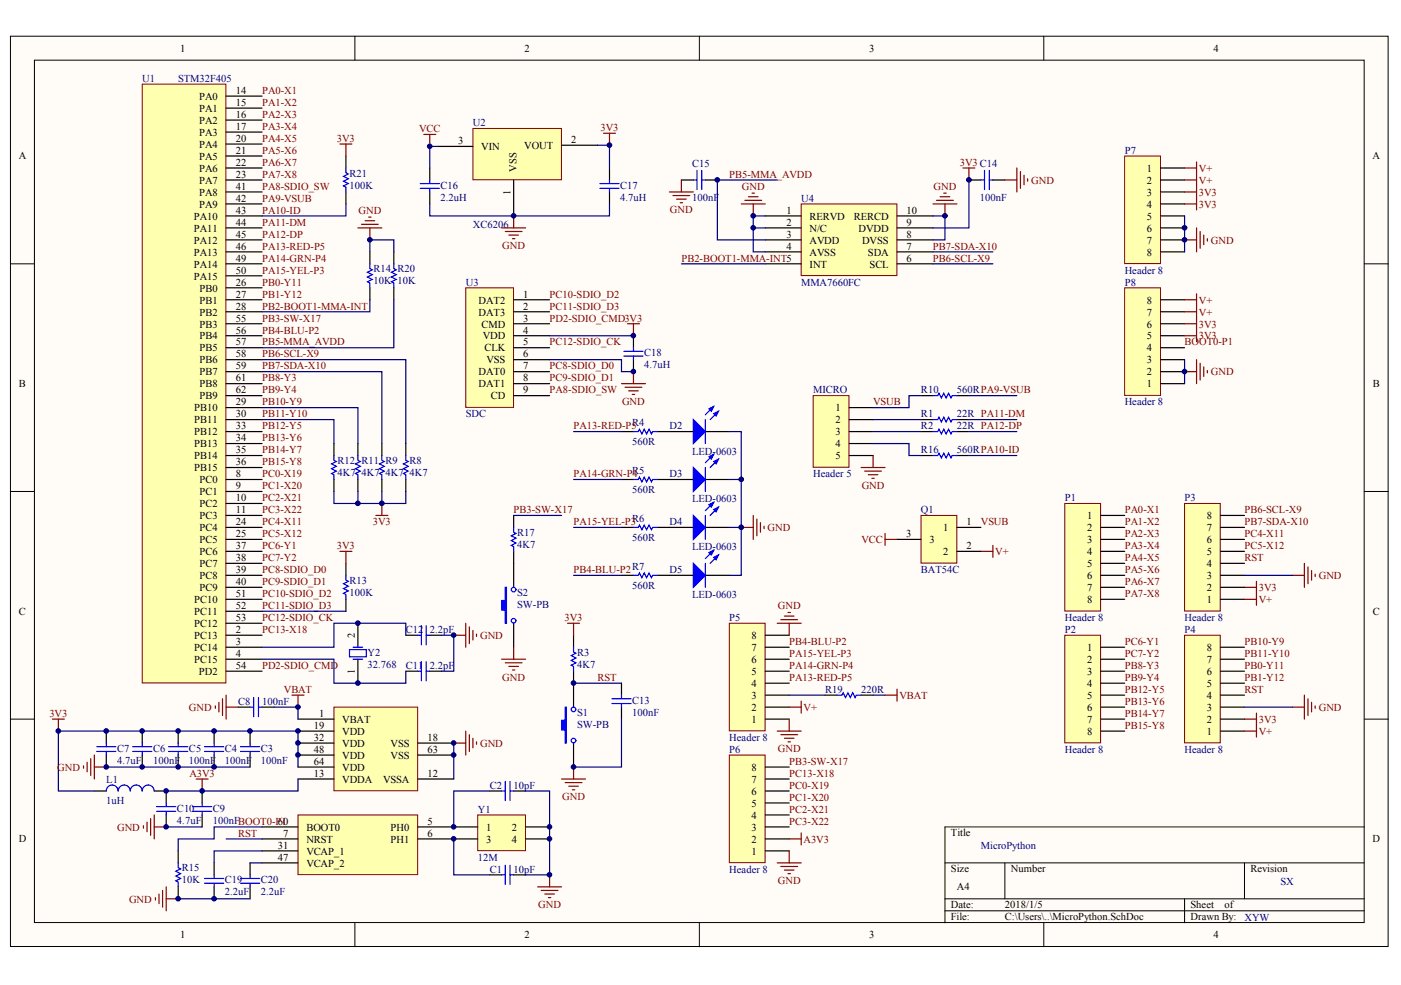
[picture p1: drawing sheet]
<svg xmlns="http://www.w3.org/2000/svg" width="289mm" height="203mm" viewBox="0 0 289 203" stroke-linecap="round" stroke-linejoin="round" font-family="sans-serif">
<g fill="#fffcf8" stroke="#000" stroke-width=".21">
<path d="M2.2 7.5h284.1v187.8h-284.1z"/>
<path d="M7.1 12.4h274.2v177.9h-274.2z"/>
</g>
<g fill="none" stroke="#000" stroke-width=".21">
<path d="M73.2 7.5v4.9M144.2 7.5v4.9M215.3 7.5v4.9M2.2 54.4h4.9M281.4 54.4h4.9M2.2 101.4h4.9M281.4 101.4h4.9M2.2 148.3h4.9M281.4 148.3h4.9M194.9 178h86.5M207.2 178v7.4M256.6 178v7.4"/>
<path d="M281.4 170.6h-86.5v19.8M73.2 190.4v4.9M144.2 190.4v4.9M194.9 185.4h86.5M194.9 187.9h86.5M215.3 190.4v4.9M244.3 185.4v5"/>
</g>
<path d="M29.3 17.4h17.3v123.5h-17.3z" fill="#ffffb0" stroke="#800000" stroke-width=".21"/>
<g fill="none" stroke="#000" stroke-width=".25">
<path d="M46.6 19.8h7.4M46.6 22.3h7.4M46.6 24.8h7.4M46.6 27.2h7.4M46.6 29.7h7.4M46.6 32.2h7.4M46.6 34.7h7.4M46.6 37.1h7.4M46.6 39.6h7.4M46.6 42.1h7.4M46.6 44.5h7.4M46.6 47h7.4"/>
<path d="M46.6 49.5h7.4M46.6 52h7.4M46.6 54.4h7.4M46.6 56.9h7.4M46.6 59.4h7.4M46.6 61.8h7.4M46.6 64.3h7.4M46.6 66.8h7.4M46.6 69.3h7.4M46.6 71.7h7.4M46.6 74.2h7.4M46.6 76.7h7.4"/>
<path d="M46.6 79.1h7.4M46.6 81.6h7.4M46.6 84.1h7.4M46.6 86.6h7.4M46.6 89h7.4M46.6 91.5h7.4M46.6 94h7.4M46.6 96.4h7.4M46.6 98.9h7.4M46.6 101.4h7.4M46.6 103.9h7.4M46.6 106.3h7.4"/>
<path d="M46.6 108.8h7.4M46.6 111.3h7.4M46.6 113.7h7.4M46.6 116.2h7.4M46.6 118.7h7.4M46.6 121.2h7.4M46.6 123.6h7.4M46.6 126.1h7.4M46.6 128.6h7.4M46.6 131h7.4M46.6 133.5h7.4M46.6 136h7.4"/>
<path d="M46.6 138.5h7.4"/>
</g>
<path d="M68.9 145.9h17.2v17.2h-17.2z" fill="#ffffb0" stroke="#800000" stroke-width=".21"/>
<path d="M61.5 148.3h7.4M61.5 150.8h7.4M61.5 153.3h7.4M61.5 155.8h7.4M61.5 158.2h7.4M86.2 153.3h7.4M86.2 155.8h7.4M61.5 160.7h7.4M86.2 160.7h7.4" fill="none" stroke="#000" stroke-width=".25"/>
<path d="M61.5 168.1h24.6v12.3h-24.6z" fill="#ffffb0" stroke="#800000" stroke-width=".21"/>
<g fill="none" stroke="#000" stroke-width=".25">
<path d="M71.3 32.2v2.5M71.3 39.6v2.5M88.6 34.7v2.4M88.6 39.6v2.5M125.7 34.7v2.4M125.7 39.6v2.5M140.5 37.1h2.5M145.5 37.1h2.4M199.8 37.1h2.5M204.8 37.1h2.4M76.3 52v2.4M76.3 59.4v2.4"/>
<path d="M81.2 52v2.4M81.2 59.4v2.4M130.6 69.3v2.4M130.6 74.2v2.5M68.9 91.5v2.5M68.9 98.9v2.5M73.8 91.5v2.5M73.8 98.9v2.5M78.7 91.5v2.5M78.7 98.9v2.5M83.7 91.5v2.5M83.7 98.9v2.5"/>
<path d="M128.2 89h2.4M128.2 98.9h2.4M135.6 89h2.4M135.6 98.9h2.4M189.9 86.6h2.5M189.9 89h2.5M189.9 81.6h2.5M189.9 94h2.5M197.3 86.6h2.5M197.3 89h2.5M197.3 81.6h2.5M197.3 94h2.5"/>
<path d="M71.3 116.2v2.5M105.9 106.3v2.5M105.9 113.7v7.5M128.2 108.8h2.4M128.2 118.7h2.4M135.6 108.8h2.4M135.6 118.7h2.4M71.3 123.6v2.5M73.8 128.6v4.9M73.8 136v4.9M83.7 138.5h2.5M83.7 131h2.5"/>
<path d="M88.6 138.5h2.5M88.6 131h2.5M105.9 128.6v4.9M118.3 131v2.5M118.3 138.5v7.4M21.9 150.8v2.5M21.9 155.8v2.4M29.3 150.8v2.5M29.3 155.8v2.4M36.7 150.8v2.5M36.7 155.8v2.4M44.2 150.8v2.5"/>
<path d="M44.2 155.8v2.4M49.1 145.9h2.5M51.6 150.8v2.5M51.6 155.8v2.4M54 145.9h2.5M118.3 153.3v4.9M128.2 140.9v2.5M128.2 145.9v2.4M170.2 143.4h2.4M177.6 143.4h2.5M19.5 163.2h2.4M31.8 163.2h2.5v2.5"/>
<path d="M34.3 168.1v2.5M36.7 175.5v2.5M41.7 163.2v2.5M41.7 168.1v2.5M44.2 178v2.5M51.6 178v2.5M54 170.6h7.5M54 173.1h7.5M54 175.5h7.5M54 178h7.5M86.2 170.6h7.4M86.2 173.1h7.4"/>
<path d="M101 163.2h2.5M105.9 163.2h2.5M36.7 183v2.4M44.2 183v2.4M51.6 183v2.4M101 180.5h2.5M105.9 180.5h2.5"/>
</g>
<g fill="none" stroke="#00f" stroke-width=".25">
<path d="M71.3 34.7v.9l.5 .3-1 .5 1 .5-1 .5 1 .5-1 .5 .5 .2v1M86.7 37.9h3.9M86.7 38.9h3.9M88.6 37.1v.8M88.6 38.9v.7M123.7 37.9h4M123.7 38.9h4M125.7 37.1v.8M125.7 38.9v.7M143 37.1h.7M143.7 35.2v3.9M144.7 37.1h.8"/>
<path d="M144.7 35.2v3.9M202.3 37.1h.7M203 35.2v3.9M204 35.2v3.9M204 37.1h.8M76.3 54.4v1l.5 .3-1 .5 1 .5-1 .4 1 .5-1 .5 .5 .3v1M81.2 54.4v1l.5 .3-1 .5 1 .5-1 .4 1 .5-1 .5 .5 .3v1M128.7 72.5h3.9M128.7 73.5h3.9M130.6 71.7v.8M130.6 73.5v.7M68.9 94v1l.5 .2-1 .5 1 .5-1 .5 1 .5-1 .5 .5 .2v1"/>
<path d="M73.8 94v1l.5 .2-1 .5 1 .5-1 .5 1 .5-1 .5 .5 .2v1M78.7 94v1l.5 .2-.9 .5 .9 .5-.9 .5 .9 .5-.9 .5 .4 .2v1M83.7 94v1l.5 .2-1 .5 1 .5-1 .5 1 .5-1 .5 .5 .2v1M130.6 89h1l.3-.5 .5 1 .5-1 .5 1 .4-1 .5 1 .3-.5h1M130.6 98.9h1l.3-.5 .5 1 .5-1 .5 1 .4-1 .5 1 .3-.5h1M192.4 86.6h1l.2-.5 .5 1 .5-1 .5 1 .5-1 .5 1 .3-.5h.9M192.4 89h1l.2-.5 .5 1 .5-1 .5 1 .5-1 .5 1 .3-.5h.9M192.4 81.6h1l.2-.5 .5 1 .5-1 .5 1 .5-1 .5 1 .3-.5h.9M192.4 94h1l.2-.5 .5 1 .5-1 .5 1 .5-1 .5 1 .3-.5h.9M71.3 118.7v1l.5 .2-1 .5 1 .5-1 .5 1 .5-1 .5 .5 .2v1M105.9 108.8v1l.5 .2-1 .5 1 .5-1 .5 1 .5-1 .5 .5 .3v.9M130.6 108.8h1l.3-.5 .5 1 .5-1 .5 1 .4-1 .5 1 .3-.5h1"/>
<path d="M130.6 118.7h1l.3-.5 .5 1 .5-1 .5 1 .4-1 .5 1 .3-.5h1M72.1 134h3.4v1.5h-3.4zM72.8 133.5h2M72.8 136h2M86.2 138.5h.7M86.2 131h.7M86.9 129.1v3.9M86.9 136.5v3.9M87.9 129.1v3.9M87.9 136.5v3.9M87.9 138.5h.7M87.9 131h.7"/>
<path d="M118.3 133.5v1l.5 .3-1 .4 1 .5-1 .5 1 .5-1 .5 .5 .3v1M19.9 154h4M19.9 155h4M21.9 153.3v.7M21.9 155v.8M27.4 154h3.9M27.4 155h3.9M29.3 153.3v.7M29.3 155v.8M34.8 154h3.9M34.8 155h3.9M36.7 153.3v.7"/>
<path d="M36.7 155v.8M42.2 154h3.9M42.2 155h3.9M44.2 153.3v.7M44.2 155v.8M49.6 154h3.9M49.6 155h3.9M51.6 153.3v.7M51.6 155v.8M51.6 145.9h.7M52.3 143.9v4M53.3 143.9v4"/>
<path d="M53.3 145.9h.7M126.2 144.1h3.9M126.2 145.1h3.9M128.2 143.4v.7M128.2 145.1v.8M172.6 143.4h1l.3-.5 .5 1 .5-1 .5 1 .5-1 .4 1 .3-.5h1M24.3 163.2a1.21 1.21 0 0 0-1.2-1.3 1.21 1.21 0 0 0-1.2 1.3M29.3 163.2a1.24 1.24 0 0 0-1.2-1.3 1.24 1.24 0 0 0-1.3 1.3 1.22 1.22 0 0 0-1.2-1.3 1.22 1.22 0 0 0-1.2 1.3M31.8 163.2a1.22 1.22 0 0 0-1.2-1.3 1.22 1.22 0 0 0-1.3 1.3M32.3 166.4h4M32.3 167.4h4M34.3 165.7v.7"/>
<path d="M34.3 167.4v.7M36.7 178v1l.5 .2-.9 .5 .9 .5-.9 .5 .9 .5-.9 .5 .4 .3v1M39.7 166.4h4M39.7 167.4h4M41.7 165.7v.7M41.7 167.4v.7M103.5 163.2h.7M104.2 161.2v4M104.2 178.5v4M105.2 161.2v4M105.2 178.5v4M105.2 163.2h.7"/>
<path d="M42.2 181.2h3.9M42.2 182.2h3.9M44.2 180.5v.7M44.2 182.2v.8M49.6 181.2h3.9M49.6 182.2h3.9M51.6 180.5v.7M51.6 182.2v.8M103.5 180.5h.7M105.2 180.5h.7"/>
<circle cx="105.9" cy="128.1" r=".48"/>
<circle cx="105.9" cy="121.6" r=".48"/>
<circle cx="118.3" cy="152.8" r=".48"/>
<circle cx="118.3" cy="146.3" r=".48"/>
</g>
<g fill="none" stroke="#800000" stroke-width=".25">
<path d="M70.1 29.7h2.5M71.3 29.7v2.5M124.5 27.5h2.4M125.7 27.5v2.5M198.6 34.7h2.5M199.8 34.7v2.4M73.8 47h4.9M74.5 46.3h3.5M75.3 45.5h2M76 44.8h.5M76.3 47v2.5M129.4 66.8h2.5"/>
<path d="M130.6 66.8v2.5M70.1 113.7h2.5M71.3 113.7v2.5M77.5 106.3h2.5M78.7 103.9v2.4M202.3 113.7h2.5M204.8 112.5v2.5M259.1 119.9v2.5M93.6 131h2.4M96 128.6v4.9M96.8 129.3v3.5M97.5 130.1v1.9"/>
<path d="M98.3 130.8v.5M117 128.6h2.5M118.3 128.6v2.4M256.6 121.2h2.5M10.8 148.3h2.5M12 148.3v2.5M17.2 158v.5M18 157.2v2M18.7 156.5v3.5M19.5 155.8v4.9M19.5 158.2h2.4M44.4 145.6v.5"/>
<path d="M45.1 144.9v2M45.9 144.1v3.5M46.6 143.4v4.9M46.6 145.9h2.5M60.2 143.4h2.5M61.5 143.4v2.5M93.6 153.3h2.4M96 150.8v5M96.8 151.6v3.4M97.5 152.3v2M98.3 153v.5M118.3 158.2v2.5"/>
<path d="M256.6 148.3h2.5M259.1 147.1v2.5M29.6 170.3v.5M30.3 169.6v2M31.1 168.9v3.4M31.8 168.1v5M31.8 170.6h2.5M40.5 160.7h2.4M41.7 160.7v2.5M115.8 160.7h5M116.6 161.4h3.4M117.3 162.2h2"/>
<path d="M118 162.9h.5M32.1 185.2v.5M32.8 184.4v2M33.5 183.7v3.5M34.3 183v4.9M34.3 185.4h2.4"/>
</g>
<g fill="none" stroke="#000080" stroke-width=".25">
<path d="M71.3 42.1v2.4h-17.3M76.3 52v-2.5h4.9v2.5M54 76.7h24.7v14.8M54 74.2h29.7v17.3M76.3 61.8v2.5h-22.3M81.2 61.8v9.9h-27.2M54 86.6h14.9v4.9M54 84.1h19.8v7.4M68.9 101.4v2.5h14.8v-2.5M73.8 101.4v2.5M78.7 101.4v2.5M54 136h14.9v4.9h14.8v-2.4"/>
<path d="M54 126.1h17.3M83.7 131v-2.4h-14.8v4.9h-14.9M91.1 131h2.5v7.5h-2.5M21.9 158.2h29.7M56.5 145.9h5v2.4M61.5 158.2v-7.4h-49.5v12.4h7.5M93.6 153.3v7.4M118.3 140.9h9.9M128.2 148.3v9.9h-9.9M34.3 170.6h7.4M46.6 173.1h7.4M51.6 178h2.4"/>
<path d="M54 175.5h-9.8v2.5M54 170.6h-9.8v2.5h-7.5v2.4M61.5 160.7v2.5h-27.2M36.7 185.4h14.9"/>
</g>
<g fill="#00f" stroke="#00f" stroke-width=".25">
<path d="M116.6 145.9h.2v7.4h-.2v-2.7h-.8v-2h.8z" fill-rule="evenodd"/>
<path d="M104.2 121.2h.2v7.4h-.2v-2.7h-.7v-2h.7z" fill-rule="evenodd"/>
</g>
<path d="M98.5 168.1h9.9v7.4h-9.9z" fill="#ffffb0" stroke="#800000" stroke-width=".21"/>
<path d="M93.6 170.6h4.9M93.6 173.1h4.9M108.4 170.6h4.9M108.4 173.1h4.9" fill="none" stroke="#000" stroke-width=".25"/>
<path d="M105.9 106.3h9.9M93.6 173.1v7.4h7.4M101 163.2h-7.4v7.4M108.4 163.2h4.9v17.3h-4.9" fill="none" stroke="#000080" stroke-width=".25"/>
<path d="M103.5 136h4.9M104.2 136.7h3.5M104.9 137.5h2M105.7 138.2h.5M105.9 133.5v2.5M110.9 183h4.9M111.6 183.7h3.5M112.4 184.4h1.9M113.1 185.2h.5M113.3 180.5v2.5" fill="none" stroke="#800000" stroke-width=".25"/>
<path d="M97.5 26.5h18.3v10.6h-18.3z" fill="#ffffb0" stroke="#800000" stroke-width=".21"/>
<path d="M90.1 30.2h7.4M105.9 37.1v7.4M115.8 30h7.4" fill="none" stroke="#000" stroke-width=".25"/>
<path d="M87.4 27.7h2.5M88.6 27.7v2.5M103.5 47h4.9M104.2 47.8h3.5M104.9 48.5h2M105.7 49.2h.5M105.9 44.5v2.5" fill="none" stroke="#800000" stroke-width=".25"/>
<path d="M90.1 30.2h-1.5v4.5M123.2 30h2.5v4.7M88.6 42.1v2.4h37.1v-2.4" fill="none" stroke="#000080" stroke-width=".25"/>
<path d="M96 59.4h9.9v24.6h-9.9z" fill="#ffffb0" stroke="#800000" stroke-width=".21"/>
<g fill="none" stroke="#000" stroke-width=".25">
<path d="M105.9 61.8h7.4M105.9 64.3h7.4M105.9 66.8h7.4M105.9 69.3h7.4M105.9 71.7h7.4M105.9 74.2h7.4M105.9 76.7h7.4M105.9 79.1h7.4M105.9 81.6h7.4M138 89h5M138 98.9h5M145.5 89h4.9"/>
<path d="M145.5 98.9h4.9M138 108.8h5M138 118.7h5M145.5 108.8h4.9M145.5 118.7h4.9"/>
</g>
<path d="M113.3 74.2h14.9v2.5h2.4M113.3 69.3h17.3M118.3 98.9h9.9M118.3 89h9.9M150.4 89h2.5v29.7h-2.5M150.4 98.9h2.5M118.3 108.8h9.9M118.3 118.7h9.9M150.4 108.8h2.5" fill="none" stroke="#000080" stroke-width=".25"/>
<path d="M128.2 79.1h4.9M128.9 79.9h3.5M130.6 76.7v2.4M129.6 80.6h2M130.4 81.4h.5" fill="none" stroke="#800000" stroke-width=".25"/>
<g fill="#00f" stroke="#00f" stroke-width=".25">
<path d="M143 86.6l2.5 2.4-2.5 2.5z"/>
<path d="M147.2 85.3l1-.5-.5 1z"/>
<path d="M146.2 84.3l1-.5-.5 1z"/>
<path d="M143 96.4l2.5 2.5-2.5 2.5z"/>
<path d="M147.2 95.2l1-.5-.5 1z"/>
<path d="M146.2 94.2l1-.5-.5 1z"/>
<path d="M143 106.3l2.5 2.5-2.5 2.5z"/>
<path d="M147.2 105.1l1-.5-.5 1z"/>
<path d="M146.2 104.1l1-.5-.5 1z"/>
<path d="M143 116.2l2.5 2.5-2.5 2.5z"/>
<path d="M147.2 115l1-.5-.5 1z"/>
<path d="M146.2 114l1-.5-.5 1z"/>
</g>
<path d="M145.5 86.6v4.9M145.5 96.4v5M147.2 83.8l-1.7 1.8M147.2 93.7l-1.7 1.8M148.2 84.8l-1.8 1.8M148.2 94.7l-1.8 1.7M145.5 106.3v5M145.5 116.2v5M147.2 103.6l-1.7 1.7M147.2 113.5l-1.7 1.7M148.2 104.6l-1.8 1.7M148.2 114.5l-1.8 1.7" fill="none" stroke="#00f" stroke-width=".25"/>
<path d="M165.2 42.1h19.8v14.8h-19.8z" fill="#ffffb0" stroke="#800000" stroke-width=".21"/>
<path d="M157.8 44.5h7.4M157.8 47h7.4M157.8 49.5h7.4M157.8 52h7.4M157.8 54.4h7.4M185 44.5h7.4M185 47h7.4M185 49.5h7.4M185 52h7.4M185 54.4h7.4" fill="none" stroke="#000" stroke-width=".25"/>
<path d="M160.3 37.1h-12.4v12.4h9.9M199.8 37.1v9.9h-7.4M140.5 54.4h17.3M155.3 47v5h2.5M157.8 44.5h-2.5v2.5h2.5M192.4 44.5h2.5v5h-2.5M192.4 54.4h12.4M192.4 52h12.4" fill="none" stroke="#000080" stroke-width=".25"/>
<g fill="none" stroke="#800000" stroke-width=".25">
<path d="M138 39.6h5M140.5 37.1v2.5M155.1 39.8h.5M194.6 39.8h.5M207.2 37.1h2.5M209.7 34.7v4.9M210.4 35.4v3.5M211.2 36.1v2M211.9 36.9v.5M138.8 40.3h3.4M139.5 41.1h2M140.3 41.8h.5"/>
<path d="M152.9 42.1h4.9M153.6 41.3h3.5M154.4 40.6h1.9M155.3 42.1v2.4M192.4 42.1h4.9M193.1 41.3h3.5M193.9 40.6h2M194.9 42.1v2.4"/>
</g>
<path d="M167.7 81.6h7.4v14.8h-7.4z" fill="#ffffb0" stroke="#800000" stroke-width=".21"/>
<path d="M175.1 84.1h5M175.1 86.6h5M175.1 89h5M175.1 91.5h5M175.1 94h5" fill="none" stroke="#000" stroke-width=".25"/>
<path d="M180.1 91.5h7.4v2.5h2.4M180.1 86.6h9.8M180.1 89h9.8M189.9 81.6h-2.4v2.5h-7.4M199.8 86.6h9.9M199.8 89h9.9M199.8 81.6h9.9M199.8 94h9.9" fill="none" stroke="#000080" stroke-width=".25"/>
<path d="M177.6 96.4h4.9M178.3 97.2h3.5M179.1 97.9h1.9M179.8 98.7h.5M180.1 94v2.4" fill="none" stroke="#800000" stroke-width=".25"/>
<path d="M189.9 106.3h7.4v9.9h-7.4z" fill="#ffffb0" stroke="#800000" stroke-width=".21"/>
<path d="M185 111.3h4.9M197.3 108.8h5M197.3 113.7h5" fill="none" stroke="#000" stroke-width=".25"/>
<path d="M182.5 110v2.5M182.5 111.3h2.5" fill="none" stroke="#800000" stroke-width=".25"/>
<path d="M219.6 103.9h7.4v22.2h-7.4z" fill="#ffffb0" stroke="#800000" stroke-width=".21"/>
<path d="M227 106.3h4.9M227 108.8h4.9M227 111.3h4.9M227 113.7h4.9M227 116.2h4.9M227 118.7h4.9M227 121.2h4.9M227 123.6h4.9" fill="none" stroke="#000" stroke-width=".25"/>
<path d="M219.6 131h7.4v22.2h-7.4z" fill="#ffffb0" stroke="#800000" stroke-width=".21"/>
<path d="M227 133.5h4.9M227 136h4.9M227 138.5h4.9M227 140.9h4.9M227 143.4h4.9M227 145.9h4.9M227 148.3h4.9M227 150.8h4.9" fill="none" stroke="#000" stroke-width=".25"/>
<path d="M244.3 103.9h7.4v22.2h-7.4z" fill="#ffffb0" stroke="#800000" stroke-width=".21"/>
<path d="M251.7 118.7h4.9M251.7 116.2h4.9M251.7 113.7h4.9M251.7 111.3h4.9M251.7 108.8h4.9M251.7 106.3h4.9M251.7 123.6h4.9M251.7 121.2h4.9" fill="none" stroke="#000" stroke-width=".25"/>
<path d="M244.3 131h7.4v22.2h-7.4z" fill="#ffffb0" stroke="#800000" stroke-width=".21"/>
<path d="M251.7 138.5h4.9M251.7 136h4.9M251.7 133.5h4.9M251.7 150.8h4.9M251.7 148.3h4.9M251.7 145.9h4.9M251.7 143.4h4.9M251.7 140.9h4.9" fill="none" stroke="#000" stroke-width=".25"/>
<path d="M150.4 128.6h7.4v22.2h-7.4z" fill="#ffffb0" stroke="#800000" stroke-width=".21"/>
<path d="M157.8 138.5h5M157.8 136h5M157.8 133.5h5M157.8 131h5M157.8 148.3h5M157.8 145.9h5M157.8 143.4h5M157.8 140.9h5" fill="none" stroke="#000" stroke-width=".25"/>
<path d="M150.4 155.8h7.4v22.2h-7.4z" fill="#ffffb0" stroke="#800000" stroke-width=".21"/>
<path d="M157.8 158.2h5M157.8 175.5h5M157.8 173.1h5M157.8 170.6h5M157.8 168.1h5M157.8 165.7h5M157.8 163.2h5M157.8 160.7h5" fill="none" stroke="#000" stroke-width=".25"/>
<path d="M231.9 32.2h7.4v22.2h-7.4z" fill="#ffffb0" stroke="#800000" stroke-width=".21"/>
<path d="M239.4 34.7h4.9M239.4 37.1h4.9M239.4 39.6h4.9M239.4 42.1h4.9M239.4 44.5h4.9M239.4 47h4.9M239.4 49.5h4.9M239.4 52h4.9" fill="none" stroke="#000" stroke-width=".25"/>
<path d="M231.9 59.4h7.4v22.2h-7.4z" fill="#ffffb0" stroke="#800000" stroke-width=".21"/>
<path d="M239.4 79.1h4.9M239.4 76.7h4.9M239.4 74.2h4.9M239.4 71.7h4.9M239.4 69.3h4.9M239.4 66.8h4.9M239.4 64.3h4.9M239.4 61.8h4.9" fill="none" stroke="#000" stroke-width=".25"/>
<g fill="none" stroke="#800000" stroke-width=".25">
<path d="M244.3 34.7h2.5M244.3 37.1h2.5M244.3 39.6h2.5M246.8 33.4v9.9M244.3 42.1h2.5M244.3 49.5h2.5M246.8 47v5M247.5 47.8v3.4M248.2 48.5v2M249 49.2v.5M244.3 61.8h2.5M244.3 64.3h2.5"/>
<path d="M244.3 66.8h2.5M244.3 69.3h2.5M244.3 76.7h2.5M246.8 60.6v9.9M246.8 74.2v4.9M247.5 74.9v3.5M248.2 75.7v2M249 76.4v.5M152.9 108.8h2.4M155.3 106.3v5M156.1 107.1v3.4M156.8 107.8v2"/>
<path d="M157.6 108.6v.5M266.5 118.7h2.5M269 116.2v5M269.7 117v3.4M270.5 117.7v2M271.2 118.4v.5M160.3 128.6h4.9M161 127.8h3.5M161.8 127.1h1.9M162.5 126.4h.5M162.8 128.6v2.4M256.6 123.6h2.5"/>
<path d="M259.1 122.4v2.5M160.3 150.8h4.9M161 151.6h3.5M161.8 152.3h1.9M162.5 153h.5M162.8 145.9h2.4M162.8 148.3v2.5M165.2 144.6v2.5M182.5 143.4h2.5M185 142.2v2.4M256.6 150.8h2.5M259.1 149.6v2.5"/>
<path d="M266.5 145.9h2.5M269 143.4v4.9M269.7 144.1v3.5M270.5 144.9v2M271.2 145.6v.5M160.3 178h4.9M161 178.7h3.5M161.8 179.5h1.9M162.8 173.1h2.4M162.8 175.5v2.5M165.2 171.8v2.5M162.5 180.2h.5"/>
</g>
<path d="M244.3 44.5v7.5M244.3 74.2v4.9M256.6 118.7h9.9M162.8 143.4h7.4M180.1 143.4h2.4M256.6 145.9h9.9" fill="none" stroke="#000080" stroke-width=".25"/>
<g fill="#000080" stroke="#000080" stroke-width=".21">
<circle cx="12" cy="150.8" r=".48"/>
<circle cx="21.9" cy="158.2" r=".48"/>
<circle cx="21.9" cy="150.8" r=".48"/>
<circle cx="29.3" cy="158.2" r=".47"/>
<circle cx="29.3" cy="150.8" r=".47"/>
<circle cx="34.3" cy="170.6" r=".47"/>
<circle cx="34.3" cy="163.2" r=".47"/>
<circle cx="36.7" cy="185.4" r=".48"/>
<circle cx="36.7" cy="158.2" r=".48"/>
<circle cx="36.7" cy="150.8" r=".48"/>
<circle cx="41.7" cy="163.2" r=".48"/>
<circle cx="44.2" cy="185.4" r=".48"/>
<circle cx="44.2" cy="158.2" r=".48"/>
<circle cx="44.2" cy="150.8" r=".48"/>
<circle cx="51.5" cy="150.8" r=".47"/>
<circle cx="61.4" cy="155.7" r=".47"/>
<circle cx="61.4" cy="153.3" r=".47"/>
<circle cx="61.4" cy="150.8" r=".47"/>
<circle cx="61.4" cy="145.9" r=".47"/>
<circle cx="73.8" cy="140.9" r=".48"/>
<circle cx="73.8" cy="128.6" r=".48"/>
<circle cx="73.8" cy="103.8" r=".48"/>
<circle cx="76.3" cy="49.5" r=".48"/>
<circle cx="78.7" cy="103.8" r=".48"/>
<circle cx="88.6" cy="30.2" r=".48"/>
<circle cx="93.5" cy="173" r=".47"/>
<circle cx="93.5" cy="170.6" r=".47"/>
<circle cx="93.5" cy="155.7" r=".47"/>
<circle cx="93.5" cy="153.3" r=".47"/>
<circle cx="93.5" cy="131" r=".47"/>
<circle cx="105.9" cy="44.5" r=".48"/>
<circle cx="113.3" cy="180.5" r=".47"/>
<circle cx="113.3" cy="173" r=".47"/>
<circle cx="113.3" cy="170.6" r=".47"/>
<circle cx="118.3" cy="158.2" r=".48"/>
<circle cx="118.3" cy="140.9" r=".48"/>
<circle cx="125.7" cy="29.9" r=".48"/>
<circle cx="130.6" cy="76.6" r=".47"/>
<circle cx="130.6" cy="69.2" r=".47"/>
<circle cx="147.9" cy="37.1" r=".48"/>
<circle cx="152.9" cy="108.8" r=".48"/>
<circle cx="152.9" cy="98.9" r=".48"/>
<circle cx="155.3" cy="47" r=".48"/>
<circle cx="155.3" cy="44.5" r=".48"/>
<circle cx="194.9" cy="44.5" r=".48"/>
<circle cx="199.8" cy="37.1" r=".48"/>
<circle cx="244.3" cy="76.6" r=".48"/>
<circle cx="244.3" cy="49.5" r=".48"/>
<circle cx="244.3" cy="47" r=".48"/>
</g>
<g font-size="2.2">
<text x="37.1" y="10.7">1</text>
<text x="108.2" y="10.7">2</text>
<text x="179.2" y="10.7">3</text>
<text x="250.2" y="10.7">4</text>
<text x="41" y="20.6">PA0</text>
<text x="41" y="23.1">PA1</text>
<text x="48.6" y="19.4">14</text>
<text x="48.6" y="21.8">15</text>
<text x="41" y="25.5">PA2</text>
<text x="41" y="28">PA3</text>
<text x="48.6" y="24.3">16</text>
<text x="48.6" y="26.8">17</text>
<text x="48.6" y="29.3">20</text>
<text x="94.5" y="29.7">3</text>
<text x="117.8" y="29.5">2</text>
<text x="3.9" y="32.9">A</text>
<text x="41" y="30.5">PA4</text>
<text x="41" y="33">PA5</text>
<text x="41" y="35.4">PA6</text>
<text x="48.6" y="31.7">21</text>
<text x="48.6" y="34.2">22</text>
<text x="99.3" y="31">VIN</text>
<text x="106.5" y="35.4" transform="rotate(-90 106.5 35.4)">VSS</text>
<text x="108.1" y="30.7">VOUT</text>
<text x="236.5" y="35.4">1</text>
<text x="283.1" y="32.9">A</text>
<text x="41" y="37.9">PA7</text>
<text x="41" y="40.4">PA8</text>
<text x="48.6" y="36.7">23</text>
<text x="48.6" y="39.1">41</text>
<text x="48.6" y="41.6">42</text>
<text x="105.3" y="40.2" transform="rotate(-90 105.3 40.2)">1</text>
<text x="236.5" y="37.9">2</text>
<text x="236.5" y="40.4">3</text>
<text x="40" y="45.3">PA10</text>
<text x="40" y="47.8">PA11</text>
<text x="41" y="42.8">PA9</text>
<text x="48.6" y="44.1">43</text>
<text x="48.6" y="46.6">44</text>
<text x="162.2" y="44.1">1</text>
<text x="162.2" y="46.6">2</text>
<text x="167" y="45.3">RERVD</text>
<text x="167" y="47.8">N/C</text>
<text x="176.1" y="45.3">RERCD</text>
<text x="177.1" y="47.8">DVDD</text>
<text x="187" y="46.6">9</text>
<text x="187" y="44.1">10</text>
<text x="236.5" y="42.8">4</text>
<text x="236.5" y="45.3">5</text>
<text x="236.5" y="47.8">6</text>
<text x="40" y="50.3">PA12</text>
<text x="40" y="52.7">PA13</text>
<text x="48.6" y="49">45</text>
<text x="48.6" y="51.5">46</text>
<text x="48.6" y="54">49</text>
<text x="162.2" y="49">3</text>
<text x="162.2" y="51.5">4</text>
<text x="167" y="50.3">AVDD</text>
<text x="167" y="52.7">AVSS</text>
<text x="177.8" y="50.3">DVSS</text>
<text x="179" y="52.7">SDA</text>
<text x="187" y="54">6</text>
<text x="187" y="51.5">7</text>
<text x="187" y="49">8</text>
<text x="236.5" y="50.3">7</text>
<text x="236.5" y="52.7">8</text>
<text x="40" y="55.2">PA14</text>
<text x="40" y="57.7">PA15</text>
<text x="48.6" y="56.4">50</text>
<text x="48.6" y="58.9">26</text>
<text x="167" y="55.2">INT</text>
<text x="179.3" y="55.2">SCL</text>
<text x="41.1" y="60.1">PB0</text>
<text x="41.1" y="62.6">PB1</text>
<text x="41.1" y="65.1">PB2</text>
<text x="48.6" y="61.4">27</text>
<text x="48.6" y="63.9">28</text>
<text x="98.7" y="62.6">DAT2</text>
<text x="98.7" y="65.1">DAT3</text>
<text x="107.9" y="61.4">1</text>
<text x="107.9" y="63.9">2</text>
<text x="236.5" y="65.1">7</text>
<text x="236.5" y="62.6">8</text>
<text x="41.1" y="67.6">PB3</text>
<text x="41.1" y="70">PB4</text>
<text x="48.6" y="66.3">55</text>
<text x="48.6" y="68.8">56</text>
<text x="48.6" y="71.3">57</text>
<text x="99.3" y="67.6">CMD</text>
<text x="99.6" y="70">VDD</text>
<text x="107.9" y="66.3">3</text>
<text x="107.9" y="68.8">4</text>
<text x="107.9" y="71.3">5</text>
<text x="236.5" y="70">5</text>
<text x="236.5" y="67.6">6</text>
<text x="41.1" y="72.5">PB5</text>
<text x="41.1" y="75">PB6</text>
<text x="41.1" y="77.5">PB7</text>
<text x="48.6" y="73.7">58</text>
<text x="48.6" y="76.2">59</text>
<text x="98.7" y="77.5">DAT0</text>
<text x="99.9" y="72.5">CLK</text>
<text x="100.3" y="75">VSS</text>
<text x="107.9" y="73.7">6</text>
<text x="107.9" y="76.2">7</text>
<text x="236.5" y="77.5">2</text>
<text x="236.5" y="75">3</text>
<text x="236.5" y="72.5">4</text>
<text x="3.9" y="79.8">B</text>
<text x="41.1" y="79.9">PB8</text>
<text x="41.1" y="82.4">PB9</text>
<text x="48.6" y="78.7">61</text>
<text x="48.6" y="81.2">62</text>
<text x="48.6" y="83.6">29</text>
<text x="98.7" y="79.9">DAT1</text>
<text x="101.2" y="82.4">CD</text>
<text x="107.9" y="78.7">8</text>
<text x="107.9" y="81.2">9</text>
<text x="236.5" y="79.9">1</text>
<text x="283.1" y="79.8">B</text>
<text x="40" y="84.9">PB10</text>
<text x="40" y="87.3">PB11</text>
<text x="40" y="89.8">PB12</text>
<text x="48.6" y="86.1">30</text>
<text x="48.6" y="88.6">33</text>
<text x="172.3" y="84.9">1</text>
<text x="172.3" y="87.3">2</text>
<text x="172.3" y="89.8">3</text>
<text x="40" y="92.3">PB13</text>
<text x="40" y="94.8">PB14</text>
<text x="48.6" y="91">34</text>
<text x="48.6" y="93.5">35</text>
<text x="48.6" y="96">36</text>
<text x="172.3" y="92.3">4</text>
<text x="172.3" y="94.8">5</text>
<text x="40" y="97.2">PB15</text>
<text x="41.1" y="99.7">PC0</text>
<text x="48.6" y="98.5">8</text>
<text x="48.6" y="100.9">9</text>
<text x="41.1" y="102.2">PC1</text>
<text x="41.1" y="104.6">PC2</text>
<text x="41.1" y="107.1">PC3</text>
<text x="48.6" y="103.4">10</text>
<text x="48.6" y="105.9">11</text>
<text x="224.2" y="107.1">1</text>
<text x="248.9" y="107.1">8</text>
<text x="41.1" y="109.6">PC4</text>
<text x="41.1" y="112.1">PC5</text>
<text x="48.6" y="108.3">24</text>
<text x="48.6" y="110.8">25</text>
<text x="48.6" y="113.3">37</text>
<text x="186.9" y="110.8">3</text>
<text x="191.7" y="112.1">3</text>
<text x="194.5" y="109.6">1</text>
<text x="199.3" y="108.3">1</text>
<text x="199.3" y="113.3">2</text>
<text x="224.2" y="109.6">2</text>
<text x="224.2" y="112.1">3</text>
<text x="248.9" y="112.1">6</text>
<text x="248.9" y="109.6">7</text>
<text x="41.1" y="114.5">PC6</text>
<text x="41.1" y="117">PC7</text>
<text x="41.1" y="119.5">PC8</text>
<text x="48.6" y="115.8">38</text>
<text x="48.6" y="118.2">39</text>
<text x="194.5" y="114.5">2</text>
<text x="224.2" y="114.5">4</text>
<text x="224.2" y="117">5</text>
<text x="224.2" y="119.5">6</text>
<text x="248.9" y="119.5">3</text>
<text x="248.9" y="117">4</text>
<text x="248.9" y="114.5">5</text>
<text x="40" y="124.4">PC10</text>
<text x="41.1" y="121.9">PC9</text>
<text x="48.6" y="120.7">40</text>
<text x="48.6" y="123.2">51</text>
<text x="48.6" y="125.6">52</text>
<text x="224.2" y="121.9">7</text>
<text x="224.2" y="124.4">8</text>
<text x="248.9" y="124.4">1</text>
<text x="248.9" y="121.9">2</text>
<text x="3.9" y="126.8">C</text>
<text x="40" y="126.9">PC11</text>
<text x="40" y="129.4">PC12</text>
<text x="40" y="131.8">PC13</text>
<text x="48.6" y="128.1">53</text>
<text x="48.6" y="130.6">2</text>
<text x="73.2" y="131.5" transform="rotate(-90 73.2 131.5)">2</text>
<text x="155" y="131.8">8</text>
<text x="283.1" y="126.8">C</text>
<text x="40" y="134.3">PC14</text>
<text x="40" y="136.8">PC15</text>
<text x="48.6" y="133.1">3</text>
<text x="48.6" y="135.5">4</text>
<text x="155" y="136.8">6</text>
<text x="155" y="134.3">7</text>
<text x="224.2" y="134.3">1</text>
<text x="224.2" y="136.8">2</text>
<text x="248.9" y="136.8">7</text>
<text x="248.9" y="134.3">8</text>
<text x="41" y="139.2">PD2</text>
<text x="48.6" y="138">54</text>
<text x="73.2" y="139.1" transform="rotate(-90 73.2 139.1)">1</text>
<text x="155" y="141.7">4</text>
<text x="155" y="139.2">5</text>
<text x="224.2" y="139.2">3</text>
<text x="224.2" y="141.7">4</text>
<text x="248.9" y="141.7">5</text>
<text x="248.9" y="139.2">6</text>
<text x="65.8" y="147.9">1</text>
<text x="70.6" y="149.1">VBAT</text>
<text x="155" y="149.1">1</text>
<text x="155" y="146.7">2</text>
<text x="155" y="144.2">3</text>
<text x="224.2" y="144.2">5</text>
<text x="224.2" y="146.7">6</text>
<text x="224.2" y="149.1">7</text>
<text x="248.9" y="149.1">2</text>
<text x="248.9" y="146.7">3</text>
<text x="248.9" y="144.2">4</text>
<text x="64.7" y="150.4">19</text>
<text x="64.7" y="152.8">32</text>
<text x="64.7" y="155.3">48</text>
<text x="70.6" y="151.6">VDD</text>
<text x="70.6" y="154.1">VDD</text>
<text x="80.6" y="154.1">VSS</text>
<text x="88.1" y="152.8">18</text>
<text x="88.1" y="155.3">63</text>
<text x="224.2" y="151.6">8</text>
<text x="248.9" y="151.6">1</text>
<text x="64.7" y="157.8">64</text>
<text x="64.7" y="160.2">13</text>
<text x="70.6" y="156.5">VDD</text>
<text x="70.6" y="159">VDD</text>
<text x="70.6" y="161.5">VDDA</text>
<text x="79" y="161.5">VSSA</text>
<text x="80.6" y="156.5">VSS</text>
<text x="88.1" y="160.2">12</text>
<text x="155" y="161.5">7</text>
<text x="155" y="159">8</text>
<text x="155" y="166.4">5</text>
<text x="155" y="164">6</text>
<text x="3.9" y="173.8">D</text>
<text x="58.4" y="172.6">7</text>
<text x="63.2" y="171.4">BOOT0</text>
<text x="63.2" y="173.8">NRST</text>
<text x="80.6" y="171.4">PH0</text>
<text x="80.6" y="173.8">PH1</text>
<text x="88.1" y="170.1">5</text>
<text x="88.1" y="172.6">6</text>
<text x="100.2" y="171.4">1</text>
<text x="100.2" y="173.8">3</text>
<text x="105.6" y="171.4">2</text>
<text x="105.6" y="173.8">4</text>
<text x="155" y="173.8">2</text>
<text x="155" y="171.4">3</text>
<text x="155" y="168.9">4</text>
<text x="196.1" y="172.5">Title</text>
<text x="283.1" y="173.8">D</text>
<text x="57.3" y="175.1">31</text>
<text x="57.3" y="177.5">47</text>
<text x="63.2" y="176.3">VCAP_1</text>
<text x="63.2" y="178.8">VCAP_2</text>
<text x="155" y="176.3">1</text>
<text x="196.1" y="179.9">Size</text>
<text x="208.5" y="179.9">Number</text>
<text x="257.9" y="179.9">Revision</text>
<text x="197.3" y="183.7">A4</text>
<text x="196.1" y="187.4">Date:</text>
<text x="196.1" y="189.8">File:</text>
<text x="207.2" y="187.4">2018/1/5</text>
<text x="207.2" y="189.8">C:\Users\..\MicroPython.SchDoc</text>
<text x="245.5" y="187.4">Sheet</text>
<text x="245.5" y="189.8">Drawn By:</text>
<text x="252.5" y="187.4">of</text>
<text x="37.1" y="193.6">1</text>
<text x="108.2" y="193.6">2</text>
<text x="179.2" y="193.6">3</text>
<text x="250.2" y="193.6">4</text>
</g>
<g font-size="2.2" fill="#000080">
<text x="29.3" y="16.9">U1</text>
<text x="36.7" y="16.9">STM32F405</text>
<text x="97.5" y="26">U2</text>
<text x="142.7" y="34.4">C15</text>
<text x="231.9" y="31.7">P7</text>
<text x="72.1" y="36.4">R21</text>
<text x="72.1" y="38.9">100K</text>
<text x="90.9" y="38.9">C16</text>
<text x="90.9" y="41.4">2.2uH</text>
<text x="127.9" y="38.9">C17</text>
<text x="127.9" y="41.4">4.7uH</text>
<text x="142.7" y="41.4">100nF</text>
<text x="165.2" y="41.6">U4</text>
<text x="202" y="41.4">100nF</text>
<text x="97.5" y="47">XC6206</text>
<text x="77" y="56.2">R14 R20</text>
<text x="77" y="58.7">10K 10K</text>
<text x="96" y="58.9">U3</text>
<text x="165.2" y="58.9">MMA7660FC</text>
<text x="231.9" y="56.4">Header 8</text>
<text x="231.9" y="58.9">P8</text>
<text x="132.9" y="73.5">C18</text>
<text x="132.9" y="76">4.7uH</text>
<text x="167.7" y="81.2">MICRO</text>
<text x="189.9" y="81.2">R10</text>
<text x="197.3" y="81.2">560RPA9-VSUB</text>
<text x="231.9" y="83.6">Header 8</text>
<text x="96" y="86.1">SDC</text>
<text x="130.4" y="87.8">R4</text>
<text x="138" y="88.6">D2</text>
<text x="189.9" y="86.1">R1</text>
<text x="189.9" y="88.6">R2</text>
<text x="197.3" y="86.1">22R PA11-DM</text>
<text x="197.3" y="88.6">22R PA12-DP</text>
<text x="69.6" y="95.7">R12 R11 R9</text>
<text x="84.4" y="95.7">R8</text>
<text x="130.4" y="91.8">560R</text>
<text x="142.7" y="93.8">LED-0603</text>
<text x="189.9" y="93.5">R16</text>
<text x="197.3" y="93.5">560RPA10-ID</text>
<text x="69.6" y="98.2">4K7</text>
<text x="74.5" y="98.2">4K7</text>
<text x="79.5" y="98.2">4K7</text>
<text x="84.4" y="98.2">4K7</text>
<text x="130.4" y="97.7">R5</text>
<text x="130.4" y="101.7">560R</text>
<text x="138" y="98.5">D3</text>
<text x="167.7" y="98.5">Header 5</text>
<text x="130.4" y="107.6">R6</text>
<text x="142.7" y="103.6">LED-0603</text>
<text x="189.9" y="105.9">Q1</text>
<text x="219.6" y="103.4">P1</text>
<text x="244.3" y="103.4">P3</text>
<text x="106.7" y="110.6">R17</text>
<text x="106.7" y="113">4K7</text>
<text x="130.4" y="111.6">560R</text>
<text x="138" y="108.3">D4</text>
<text x="142.7" y="113.5">LED-0603</text>
<text x="130.4" y="117.5">R7</text>
<text x="138" y="118.2">D5</text>
<text x="189.9" y="118.2">BAT54C</text>
<text x="72.1" y="120.5">R13</text>
<text x="72.1" y="122.9">100K</text>
<text x="106.7" y="122.9">S2</text>
<text x="106.7" y="125.4">SW-PB</text>
<text x="130.4" y="121.4">560R</text>
<text x="142.7" y="123.4">LED-0603</text>
<text x="83.7" y="130.6">C12</text>
<text x="88.6" y="130.6">2.2pF</text>
<text x="150.4" y="128.1">P5</text>
<text x="219.6" y="128.1">Header 8</text>
<text x="219.6" y="130.6">P2</text>
<text x="244.3" y="128.1">Header 8</text>
<text x="244.3" y="130.6">P4</text>
<text x="75.8" y="135.3">Y2</text>
<text x="75.8" y="137.8">32.768</text>
<text x="119" y="135.3">R3</text>
<text x="119" y="137.8">4K7</text>
<text x="83.7" y="138">C11</text>
<text x="88.6" y="138">2.2pF</text>
<text x="170.2" y="142.9">R19</text>
<text x="177.6" y="142.9">220R</text>
<text x="49.1" y="145.4">C8</text>
<text x="54" y="145.4">100nF</text>
<text x="119" y="147.6">S1</text>
<text x="130.4" y="145.2">C13</text>
<text x="130.4" y="147.6">100nF</text>
<text x="24.1" y="155.1">C7</text>
<text x="31.6" y="155.1">C6</text>
<text x="39" y="155.1">C5</text>
<text x="46.4" y="155.1">C4</text>
<text x="53.8" y="155.1">C3</text>
<text x="119" y="150.1">SW-PB</text>
<text x="150.4" y="152.8">Header 8</text>
<text x="150.4" y="155.3">P6</text>
<text x="219.6" y="155.3">Header 8</text>
<text x="244.3" y="155.3">Header 8</text>
<text x="21.9" y="161.5">L1</text>
<text x="24.1" y="157.5">4.7uF</text>
<text x="31.6" y="157.5">100nF</text>
<text x="39" y="157.5">100nF</text>
<text x="46.4" y="157.5">100nF</text>
<text x="53.8" y="157.5">100nF</text>
<text x="21.9" y="165.9">1uH</text>
<text x="36.5" y="167.4">C10</text>
<text x="43.9" y="167.4">C9</text>
<text x="98.5" y="167.7">Y1</text>
<text x="101" y="162.7">C2</text>
<text x="105.9" y="162.7">10pF</text>
<text x="36.5" y="169.9">4.7uF</text>
<text x="43.9" y="169.9">100nFBOOT0-P60</text>
<text x="37.5" y="179.8">R15</text>
<text x="98.5" y="177.5">12M</text>
<text x="202.3" y="175.1">MicroPython</text>
<text x="37.5" y="182.2">10K</text>
<text x="46.4" y="182.2">C19</text>
<text x="46.4" y="184.7">2.2uF</text>
<text x="53.8" y="182.2">C20</text>
<text x="53.8" y="184.7">2.2uF</text>
<text x="101" y="180">C1</text>
<text x="105.9" y="180">10pF</text>
<text x="150.4" y="180">Header 8</text>
<text x="264.1" y="182.5">SX</text>
<text x="256.6" y="189.9">XYW</text>
</g>
<g font-size="2.2" fill="#800000">
<text x="54" y="19.4">PA0-X1</text>
<text x="54" y="21.8">PA1-X2</text>
<text x="54" y="24.3">PA2-X3</text>
<text x="54" y="26.8">PA3-X4</text>
<text x="54" y="29.3">PA4-X5</text>
<text x="69.5" y="29.3">3V3</text>
<text x="86.4" y="27.3">VCC</text>
<text x="123.8" y="27">3V3</text>
<text x="54" y="31.7">PA5-X6</text>
<text x="54" y="34.2">PA6-X7</text>
<text x="198" y="34.2">3V3C14</text>
<text x="247.3" y="35.4">V+</text>
<text x="54" y="36.7">PA7-X8</text>
<text x="54" y="39.1">PA8-SDIO_SW</text>
<text x="54" y="41.6">PA9-VSUB</text>
<text x="150.4" y="36.7">PB5-MMA_AVDD</text>
<text x="153" y="39.1">GND</text>
<text x="192.5" y="39.1">GND</text>
<text x="212.7" y="37.9">GND</text>
<text x="247.3" y="37.9">V+</text>
<text x="247.3" y="40.4">3V3</text>
<text x="54" y="44.1">PA10-ID</text>
<text x="54" y="46.6">PA11-DM</text>
<text x="73.9" y="44.1">GND</text>
<text x="138.2" y="44">GND</text>
<text x="247.3" y="42.8">3V3</text>
<text x="54" y="49">PA12-DP</text>
<text x="54" y="51.5">PA13-RED-P5</text>
<text x="54" y="54">PA14-GRN-P4</text>
<text x="103.6" y="51.4">GND</text>
<text x="140.5" y="54">PB2-BOOT1-MMA-INT5</text>
<text x="192.4" y="54">PB6-SCL-X9</text>
<text x="192.4" y="51.5">PB7-SDA-X10</text>
<text x="249.7" y="50.3">GND</text>
<text x="54" y="56.4">PA15-YEL-P3</text>
<text x="54" y="58.9">PB0-Y11</text>
<text x="54" y="61.4">PB1-Y12</text>
<text x="54" y="63.9">PB2-BOOT1-MMA-INT</text>
<text x="113.3" y="61.4">PC10-SDIO_D2</text>
<text x="113.3" y="63.9">PC11-SDIO_D3</text>
<text x="247.3" y="62.6">V+</text>
<text x="247.3" y="65.1">V+</text>
<text x="54" y="66.3">PB3-SW-X17</text>
<text x="54" y="68.8">PB4-BLU-P2</text>
<text x="54" y="71.3">PB5-MMA_AVDD</text>
<text x="113.3" y="66.3">PD2-SDIO_CMD3V3</text>
<text x="113.3" y="71.3">PC12-SDIO_CK</text>
<text x="244.3" y="71.3">BOOT0-P1</text>
<text x="247.3" y="67.6">3V3</text>
<text x="247.3" y="70">3V3</text>
<text x="54" y="73.7">PB6-SCL-X9</text>
<text x="54" y="76.2">PB7-SDA-X10</text>
<text x="113.3" y="76.2">PC8-SDIO_D0</text>
<text x="249.7" y="77.5">GND</text>
<text x="54" y="78.7">PB8-Y3</text>
<text x="54" y="81.2">PB9-Y4</text>
<text x="54" y="83.6">PB10-Y9</text>
<text x="113.3" y="78.7">PC9-SDIO_D1</text>
<text x="113.3" y="81.2">PA8-SDIO_SW</text>
<text x="128.3" y="83.6">GND</text>
<text x="180.1" y="83.6">VSUB</text>
<text x="54" y="86.1">PB11-Y10</text>
<text x="54" y="88.6">PB12-Y5</text>
<text x="118.3" y="88.6">PA13-RED-P5</text>
<text x="54" y="91">PB13-Y6</text>
<text x="54" y="93.5">PB14-Y7</text>
<text x="54" y="96">PB15-Y8</text>
<text x="54" y="98.5">PC0-X19</text>
<text x="54" y="100.9">PC1-X20</text>
<text x="118.3" y="98.5">PA14-GRN-P4</text>
<text x="177.7" y="100.9">GND</text>
<text x="54" y="103.4">PC2-X21</text>
<text x="54" y="105.9">PC3-X22</text>
<text x="105.9" y="105.9">PB3-SW-X17</text>
<text x="231.9" y="105.9">PA0-X1</text>
<text x="256.6" y="105.9">PB6-SCL-X9</text>
<text x="54" y="108.3">PC4-X11</text>
<text x="54" y="110.8">PC5-X12</text>
<text x="54" y="113.3">PC6-Y1</text>
<text x="69.5" y="113.3">3V3</text>
<text x="76.9" y="108.3">3V3</text>
<text x="118.3" y="108.3">PA15-YEL-P3</text>
<text x="158.3" y="109.6">GND</text>
<text x="177.6" y="112.1">VCC</text>
<text x="202.3" y="108.3">VSUB</text>
<text x="231.9" y="108.3">PA1-X2</text>
<text x="231.9" y="110.8">PA2-X3</text>
<text x="231.9" y="113.3">PA3-X4</text>
<text x="256.6" y="110.8">PC4-X11</text>
<text x="256.6" y="113.3">PC5-X12</text>
<text x="256.6" y="108.3">PB7-SDA-X10</text>
<text x="54" y="115.8">PC7-Y2</text>
<text x="54" y="118.2">PC8-SDIO_D0</text>
<text x="118.3" y="118.2">PB4-BLU-P2</text>
<text x="205.3" y="114.5">V+</text>
<text x="231.9" y="115.8">PA4-X5</text>
<text x="231.9" y="118.2">PA5-X6</text>
<text x="256.6" y="115.8">RST</text>
<text x="272" y="119.5">GND</text>
<text x="54" y="120.7">PC9-SDIO_D1</text>
<text x="54" y="123.2">PC10-SDIO_D2</text>
<text x="54" y="125.6">PC11-SDIO_D3</text>
<text x="160.4" y="125.6">GND</text>
<text x="231.9" y="120.7">PA6-X7</text>
<text x="231.9" y="123.2">PA7-X8</text>
<text x="259.6" y="121.9">3V3</text>
<text x="259.6" y="124.4">V+</text>
<text x="54" y="128.1">PC12-SDIO_CK</text>
<text x="54" y="130.6">PC13-X18</text>
<text x="99" y="131.8">GND</text>
<text x="116.4" y="128.1">3V3</text>
<text x="162.8" y="135.5">PA15-YEL-P3</text>
<text x="162.8" y="133.1">PB4-BLU-P2</text>
<text x="231.9" y="133.1">PC6-Y1</text>
<text x="231.9" y="135.5">PC7-Y2</text>
<text x="256.6" y="133.1">PB10-Y9</text>
<text x="256.6" y="135.5">PB11-Y10</text>
<text x="54" y="138">PD2-SDIO_CMD</text>
<text x="58.6" y="142.9">VBAT</text>
<text x="103.6" y="140.4">GND</text>
<text x="123.2" y="140.5">RST</text>
<text x="162.8" y="138">PA14-GRN-P4</text>
<text x="162.8" y="140.5">PA13-RED-P5</text>
<text x="231.9" y="138">PB8-Y3</text>
<text x="231.9" y="140.5">PB9-Y4</text>
<text x="231.9" y="142.9">PB12-Y5</text>
<text x="256.6" y="138">PB0-Y11</text>
<text x="256.6" y="140.5">PB1-Y12</text>
<text x="256.6" y="142.9">RST</text>
<text x="10.2" y="147.9">3V3</text>
<text x="39" y="146.7">GND</text>
<text x="165.7" y="146.7">V+</text>
<text x="185.5" y="144.2">VBAT</text>
<text x="231.9" y="145.4">PB13-Y6</text>
<text x="231.9" y="147.9">PB14-Y7</text>
<text x="259.6" y="149.1">3V3</text>
<text x="272" y="146.7">GND</text>
<text x="99" y="154.1">GND</text>
<text x="160.4" y="155.2">GND</text>
<text x="231.9" y="150.4">PB15-Y8</text>
<text x="259.6" y="151.6">V+</text>
<text x="11.8" y="159">GND</text>
<text x="39.1" y="160.2">A3V3</text>
<text x="162.8" y="160.2">PC13-X18</text>
<text x="162.8" y="157.8">PB3-SW-X17</text>
<text x="115.9" y="165.1">GND</text>
<text x="162.8" y="162.7">PC0-X19</text>
<text x="162.8" y="165.2">PC1-X20</text>
<text x="162.8" y="167.7">PC2-X21</text>
<text x="24.1" y="171.4">GND</text>
<text x="49.1" y="172.6">RST</text>
<text x="58" y="170.1">1</text>
<text x="162.8" y="170.1">PC3-X22</text>
<text x="165.7" y="173.8">A3V3</text>
<text x="160.4" y="182.4">GND</text>
<text x="26.6" y="186.2">GND</text>
<text x="111" y="187.4">GND</text>
</g>
</svg>
